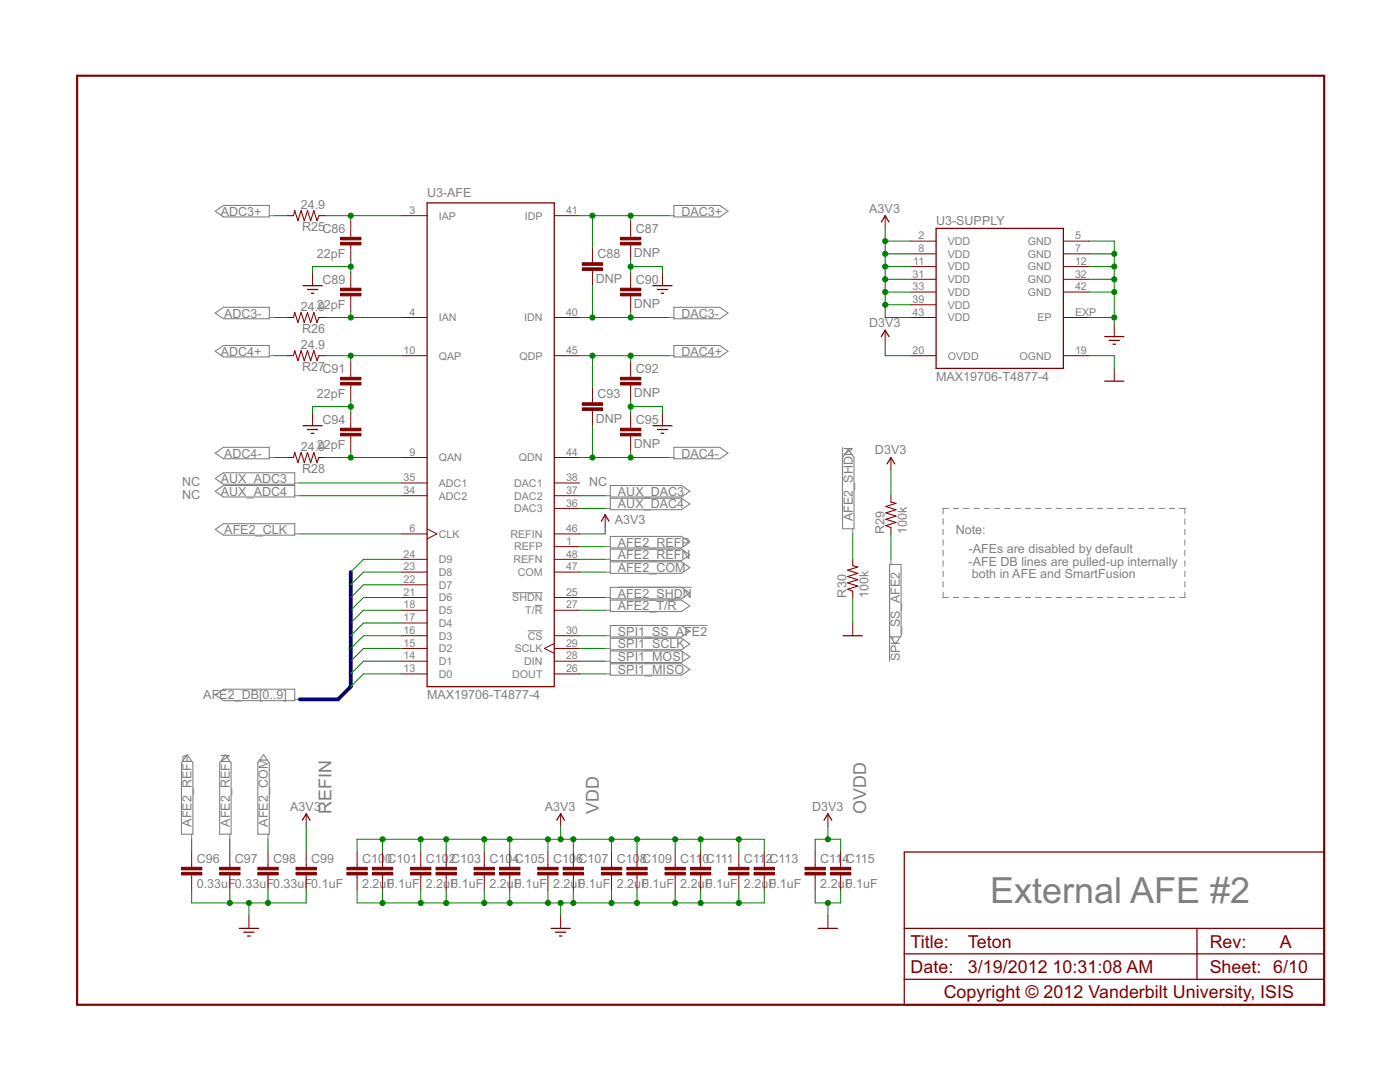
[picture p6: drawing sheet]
<svg xmlns="http://www.w3.org/2000/svg" width="279mm" height="216mm" viewBox="0 0 279 216" stroke-linecap="round" stroke-linejoin="round" font-family="sans-serif">
<g fill="none" stroke="#808080" stroke-width=".21">
<path d="M42.9 42.1l1.7-1.1h9.1v2.3h-9.1zM134.5 41h9.1l1.7 1.1-1.7 1.2h-9.1zM42.9 62.5l1.7-1.2h9.1v2.3h-9.1zM42.9 70.1l1.7-1.2h9.1v2.3h-9.1zM134.5 61.3h9.1l1.7 1.2-1.7 1.1h-9.1zM134.5 68.9h9.1l1.7 1.2-1.7 1.1h-9.1zM42.9 90.4l1.7-1.1h9.1v2.2h-9.1zM42.9 98l1.7-1.1h14.2v2.3h-14.2zM42.9 95.5l1.7-1.2h14.2v2.3h-14.2zM121.8 96.9h14.2l1.7 1.1-1.7 1.2h-14.2zM121.8 99.4h14.2l1.7 1.2-1.7 1.1h-14.2zM134.5 89.3h9.1l1.7 1.1-1.7 1.1h-9.1z"/>
<path d="M169.3 89.6l1.1 1.7v14.2h-2.3v-14.2zM42.9 105.6l1.7-1.1h14.2v2.3h-14.2zM121.8 107h14.2l1.7 1.2-1.7 1.1h-14.2zM121.8 109.6h14.2l1.7 1.1-1.7 1.2h-14.2zM121.8 112.1h14.2l1.7 1.2-1.7 1.1h-14.2zM121.8 117.2h14.2l1.7 1.1-1.7 1.2h-14.2zM121.8 119.7h14.2l1.7 1.2-1.7 1.1h-14.2zM177.5 112.6h2.3v14.3l-1.1 1.6-1.2-1.6zM42.9 138.7l1.7-1.2h14.2v2.3h-14.2zM121.8 124.8h14.2l1.7 1.2-1.7 1.1h-14.2zM121.8 127.4h14.2l1.7 1.1-1.7 1.1h-14.2zM121.8 129.9h14.2l1.7 1.1-1.7 1.2h-14.2z"/>
<path d="M121.8 132.4h14.2l1.7 1.2-1.7 1.1h-14.2zM37.4 150.6l1.1 1.6v14.3h-2.3v-14.3zM45 150.6l1.1 1.6v14.3h-2.3v-14.3zM52.6 150.6l1.1 1.6v14.3h-2.2v-14.3z"/>
</g>
<g fill="none" stroke="#808080" stroke-width=".2">
<path d="M53.7 43h1.1M133.5 43h1M53.7 63.4h1.1M53.7 71h1.1M133.5 63.4h1M133.5 71h1M53.7 91.3h1.1M58.8 98.9h1M58.8 96.4h1M120.8 98.9h1M133.5 91.3h1M168.1 89.3v14.7"/>
<path d="M58.8 106.5h1M102.2 118.3h6.1M120.8 101.5h1M120.8 109.1h1M120.8 111.6h1M120.8 114.2h1M120.8 119.2h1M123.3 117.2h14.7M133.2 119.7h1.8M170.2 105.5v1M177.5 114.2v17.8M177.8 111.6v1"/>
<path d="M188.2 118.1v1.1h1.1M188.2 103.5v1.1M188.2 105.6v1.1M188.2 107.7v1.1M188.2 109.8v1.1M188.2 111.9v1.1M188.2 114v1.1M188.2 116.1v1M189.3 101.5h-1.1v1M190.3 101.5h1M190.3 119.2h1M192.3 101.5h1.1"/>
<path d="M192.3 119.2h1.1M194.4 101.5h1M194.4 119.2h1M196.4 101.5h1.1M196.4 119.2h1.1M198.5 101.5h1M198.5 119.2h1M200.5 101.5h1.1M200.5 119.2h1.1M202.6 101.5h1M202.6 119.2h1M204.6 101.5h1.1"/>
<path d="M204.6 119.2h1.1M206.7 101.5h1M206.7 119.2h1M208.7 101.5h1.1M208.7 119.2h1.1M210.8 101.5h1M210.8 119.2h1M212.8 101.5h1.1M212.8 119.2h1.1M214.9 101.5h1M214.9 119.2h1M216.9 101.5h1.1"/>
<path d="M216.9 119.2h1.1M219 101.5h1M219 119.2h1M221 101.5h1.1M221 119.2h1.1M223.1 101.5h1.1M223.1 119.2h1.1M225.1 101.5h1.1M225.1 119.2h1.1M227.2 101.5h1.1M227.2 119.2h1.1M229.3 101.5h1"/>
<path d="M229.3 119.2h1M231.3 101.5h1.1M231.3 119.2h1.1M233.4 101.5h1M233.4 119.2h1M235.4 101.5h1.1v1M236.5 118.1v1.1h-1.1M236.5 103.5v1.1M236.5 105.6v1.1M236.5 107.7v1.1M236.5 109.8v1.1M236.5 111.9v1.1"/>
<path d="M236.5 114v1.1M236.5 116.1v1M58.8 139.6h1M105.3 125.9h3M106.7 120.8h1.6M120.8 126.9h1M120.8 129.4h1M120.8 131.9h1M120.8 134.5h1M120.8 121.8h1M123.3 124.8h17.9M38.2 166.5v1"/>
<path d="M45.9 166.5v1M53.5 166.5v1"/>
</g>
<path d="M15.4 15.1h248.9v185.4h-248.9z" fill="none" stroke="#800000" stroke-width=".42"/>
<g fill="none" stroke="#800000" stroke-width=".25">
<path d="M60.5 57h3.8M61.4 57.8h2M62.1 58.5h.5M85.2 40.5h25.4v96.5h-25.4zM130.3 57h3.8M131.2 57.8h2M132 58.5h.5M175.9 44.3l.8-1.3 .7 1.3M186.8 45.6h25.4v27.9h-25.4zM175.9 67.2l.8-1.3 .7 1.3M220.5 67.2h3.8M220.5 76.1h3.8"/>
<path d="M221.4 67.9h2M222.1 68.7h.5M60.5 84.9h3.8M61.4 85.7h2M62.1 86.5h.5M130.3 84.9h3.8M131.2 85.7h2M132 86.5h.5M177 92.6l.8-1.3 .8 1.3M120 104l.8-1.3 .7 1.3M168.3 126.9h3.8M60.3 163.7l.8-1.3 .8 1.3"/>
<path d="M111.1 163.7l.8-1.3 .7 1.3M164.5 163.7l.7-1.3 .8 1.3M180.5 170h83.8v30.5h-83.8zM47.8 185.3h3.8M48.7 186h2M49.4 186.8h.5M110 185.3h3.8M110.9 186h2M111.6 186.8h.5M163.3 185.3h3.8M180.5 195.4h83.8M180.5 190.3h83.8"/>
<path d="M180.5 185.3h83.8M238.9 185.3v10.1"/>
</g>
<g fill="none" stroke="#800000" stroke-width=".2">
<path d="M62.4 54.5v2.5M70 44.3v3M70 48.9v3M70 54.5v3M70 59v3.1M80.2 43h5M110.6 43h5.1M118.2 49.4v3M118.2 54v3M125.9 44.3v3M125.9 48.9v3M125.9 54.5v3"/>
<path d="M125.9 59v3.1M132.2 54.5v2.5M176.7 43v2.6M181.7 48.1h5.1M181.7 50.7h5.1M181.7 53.2h5.1M181.7 58.3h5.1M181.7 55.7h5.1M212.2 48.1h5.1M212.2 50.7h5.1M212.2 53.2h5.1M212.2 58.3h5.1"/>
<path d="M212.2 55.7h5.1M70 72.2v3.1M70 76.8v3.1M80.2 63.4h5M80.2 71h5M110.6 63.4h5.1M110.6 71h5.1M118.2 77.3v3.1M125.9 72.2v3.1M125.9 76.8v3.1M176.7 65.9v2.5M181.7 63.4h5.1"/>
<path d="M181.7 71h5.1M181.7 60.8h5.1M212.2 63.4h5.1M212.2 71h5.1M222.4 64.6v2.6M222.4 73.5v2.6M62.4 82.4v2.5M70 82.4v3M70 87v3M80.2 91.3h5M80.2 98.9h5M80.2 96.4h5"/>
<path d="M110.6 91.3h5.1M110.6 98.9h5.1M110.6 96.4h5.1M118.2 81.9v3M125.9 82.4v3M125.9 87v3M132.2 82.4v2.5M177.8 91.3v2.5M80.2 106.5h5M80.2 119.2h5M80.2 116.7h5M80.2 114.2h5"/>
<path d="M80.2 111.6h5M85.2 105.5l2 1-2 1M110.6 109.1h5.1M110.6 106.5h5.1M110.6 119.2h5.1M110.6 114.2h5.1M110.6 111.6h5.1M110.6 101.5h5.1M120.8 102.7v2.6M80.2 134.5h5M80.2 131.9h5M80.2 129.4h5"/>
<path d="M80.2 126.9h5M80.2 124.3h5M80.2 121.8h5M110.6 134.5h5.1M110.6 131.9h5.1M110.6 129.4h5.1M110.6 126.9h5.1M110.6 121.8h5.1M110.6 128.4l-2 1 2 1M170.2 124.3v2.6M38.2 170v3.1M38.2 174.6v3"/>
<path d="M45.9 170v3.1M45.9 174.6v3M53.5 170v3.1M53.5 174.6v3M61.1 162.4v2.5M61.1 170v3.1M61.1 174.6v3M71.3 170v3.1M71.3 174.6v3M76.3 170v3.1M76.3 174.6v3M84 170v3.1"/>
<path d="M84 174.6v3M89 170v3.1M89 174.6v3M96.6 170v3.1M96.6 174.6v3M101.7 170v3.1M101.7 174.6v3M109.3 170v3.1M109.3 174.6v3M111.9 162.4v2.5M114.4 170v3.1M114.4 174.6v3"/>
<path d="M122 170v3.1M122 174.6v3M127.1 170v3.1M127.1 174.6v3M134.7 170v3.1M134.7 174.6v3M139.8 170v3.1M139.8 174.6v3M147.4 170v3.1M147.4 174.6v3M152.5 170v3.1M152.5 174.6v3"/>
<path d="M162.7 170v3.1M162.7 174.6v3M165.2 162.4v2.5M167.8 170v3.1M167.8 174.6v3M49.7 182.7v2.6M111.9 182.7v2.6M165.2 182.7v2.6"/>
</g>
<g fill="#800000" stroke="#800000" stroke-width=".2">
<path d="M36.2 174.1h4.1v.5h-4.1z"/>
<path d="M36.2 173.1h4.1v.5h-4.1z"/>
<path d="M69.2 174.1h4.1v.5h-4.1z"/>
<path d="M69.2 173.1h4.1v.5h-4.1z"/>
<path d="M74.3 174.1h4.1v.5h-4.1z"/>
<path d="M74.3 173.1h4.1v.5h-4.1z"/>
<path d="M81.9 174.1h4.1v.5h-4.1z"/>
<path d="M81.9 173.1h4.1v.5h-4.1z"/>
<path d="M87 174.1h4.1v.5h-4.1z"/>
<path d="M87 173.1h4.1v.5h-4.1z"/>
<path d="M94.6 174.1h4.1v.5h-4.1z"/>
<path d="M94.6 173.1h4.1v.5h-4.1z"/>
<path d="M99.7 174.1h4.1v.5h-4.1z"/>
<path d="M99.7 173.1h4.1v.5h-4.1z"/>
<path d="M107.3 174.1h4.1v.5h-4.1z"/>
<path d="M107.3 173.1h4.1v.5h-4.1z"/>
<path d="M112.4 174.1h4.1v.5h-4.1z"/>
<path d="M112.4 173.1h4.1v.5h-4.1z"/>
<path d="M120 174.1h4.1v.5h-4.1z"/>
<path d="M120 173.1h4.1v.5h-4.1z"/>
<path d="M125.1 174.1h4.1v.5h-4.1z"/>
<path d="M125.1 173.1h4.1v.5h-4.1z"/>
<path d="M132.7 174.1h4.1v.5h-4.1z"/>
<path d="M132.7 173.1h4.1v.5h-4.1z"/>
<path d="M137.8 174.1h4.1v.5h-4.1z"/>
<path d="M137.8 173.1h4.1v.5h-4.1z"/>
<path d="M145.4 174.1h4.1v.5h-4.1z"/>
<path d="M145.4 173.1h4.1v.5h-4.1z"/>
<path d="M150.5 174.1h4.1v.5h-4.1z"/>
<path d="M150.5 173.1h4.1v.5h-4.1z"/>
<path d="M160.7 174.1h4v.5h-4z"/>
<path d="M160.7 173.1h4v.5h-4z"/>
<path d="M165.7 174.1h4.1v.5h-4.1z"/>
<path d="M165.7 173.1h4.1v.5h-4.1z"/>
<path d="M43.8 174.1h4.1v.5h-4.1z"/>
<path d="M43.8 173.1h4.1v.5h-4.1z"/>
<path d="M51.5 174.1h4v.5h-4z"/>
<path d="M51.5 173.1h4v.5h-4z"/>
<path d="M59.1 174.1h4v.5h-4z"/>
<path d="M59.1 173.1h4v.5h-4z"/>
<path d="M116.2 53.4h4.1v.6h-4.1z"/>
<path d="M116.2 52.4h4.1v.5h-4.1z"/>
<path d="M123.8 48.4h4.1v.5h-4.1z"/>
<path d="M123.8 47.3h4.1v.6h-4.1z"/>
<path d="M123.8 58.5h4.1v.5h-4.1z"/>
<path d="M123.8 57.5h4.1v.5h-4.1z"/>
<path d="M116.2 81.4h4.1v.5h-4.1z"/>
<path d="M116.2 80.4h4.1v.5h-4.1z"/>
<path d="M123.8 76.3h4.1v.5h-4.1z"/>
<path d="M123.8 75.3h4.1v.5h-4.1z"/>
<path d="M123.8 86.5h4.1v.5h-4.1z"/>
<path d="M123.8 85.4h4.1v.6h-4.1z"/>
<path d="M68 76.3h4v.5h-4z"/>
<path d="M68 75.3h4v.5h-4z"/>
<path d="M68 86.5h4v.5h-4z"/>
<path d="M68 85.4h4v.6h-4z"/>
<path d="M68 48.4h4v.5h-4z"/>
<path d="M68 47.3h4v.6h-4z"/>
<path d="M68 58.5h4v.5h-4z"/>
<path d="M68 57.5h4v.5h-4z"/>
</g>
<path d="M57.3 43h1.3l.2-1 .7 2 .6-2 .6 2 .7-2 .6 2 .6-2 .7 2 .3-1h1.3M57.3 71h1.3l.2-1 .7 2 .6-2 .6 2 .7-2 .6 2 .6-2 .7 2 .3-1h1.3M57.3 63.4h1.3l.2-1.1 .7 2.1 .6-2.1 .6 2.1 .7-2.1 .6 2.1 .6-2.1 .7 2.1 .3-1h1.3M57.3 91.3h1.3l.2-1 .7 2 .6-2 .6 2 .7-2 .6 2 .6-2 .7 2 .3-1h1.3M177.8 98.9v1.3l1 .2-2 .7 2 .6-2 .6 2 .7-2 .6 2 .6-2 .7 1 .4v1.2M170.2 111.6v1.3l1 .2-2 .7 2 .6-2 .6 2 .7-2 .6 2 .6-2 .7 1 .4v1.2" fill="none" stroke="#800000" stroke-width=".21"/>
<path d="M70 114.2v22.8l-2.5 2.6h-7.7" fill="none" stroke="#000080" stroke-width=".76"/>
<g fill="none" stroke="#008000" stroke-width=".2">
<path d="M54.8 43h2.5M64.9 43h15.3M70 53.2h-7.6v1.3M70 43v1.3M70 51.9v2.6M115.7 43h17.8M118.2 43v6.4M118.2 57v6.4M125.9 53.2h6.3v1.3M125.9 43v1.3M125.9 51.9v2.6M176.7 45.6v17.8h5"/>
<path d="M176.7 58.3h5M176.7 55.7h5M176.7 53.2h5M176.7 50.7h5M176.7 48.1h5M217.3 58.3h5.1M217.3 55.7h5.1M217.3 53.2h5.1M217.3 50.7h5.1M217.3 48.1h5.1v16.5M54.8 63.4h2.5M54.8 71h2.5"/>
<path d="M64.9 63.4h15.3M64.9 71h15.3M70 62.1v1.3M70 71v1.2M70 79.9v2.5M115.7 63.4h17.8M115.7 71h17.8M118.2 71v6.3M125.9 62.1v1.3M125.9 71v1.2M125.9 79.9v2.5M176.7 68.4v2.6h5"/>
<path d="M176.7 60.8h5M217.3 63.4h5.1M217.3 71h5.1v2.5M54.8 91.3h2.5M59.8 98.9h20.4M59.8 96.4h20.4M64.9 91.3h15.3M70 81.1h-7.6v1.3M70 90v1.3M115.7 91.3h17.8M115.7 98.9h5.1M118.2 84.9v6.4"/>
<path d="M125.9 81.1h6.3v1.3M125.9 90v1.3M177.8 93.8v5.1M59.8 106.5h20.4M80.2 119.2h-7.7l-2.5 2.6M80.2 111.6h-7.7l-2.5 2.6M80.2 114.2h-7.7l-2.5 2.5M80.2 116.7h-7.7l-2.5 2.5M115.7 119.2h5.1M115.7 111.6h5.1M115.7 114.2h5.1M115.7 109.1h5.1"/>
<path d="M115.7 101.5h5.1M120.8 105.3v1.2h-5.1M170.2 106.5v5.1M170.2 119.2v5.1M177.8 106.5v5.1M80.2 126.9h-7.7l-2.5 2.5M80.2 134.5h-7.7l-2.5 2.5M80.2 129.4h-7.7l-2.5 2.5M80.2 124.3h-7.7l-2.5 2.6M80.2 121.8h-7.7l-2.5 2.5M80.2 131.9h-7.7l-2.5 2.6M115.7 126.9h5.1"/>
<path d="M115.7 134.5h5.1M115.7 129.4h5.1M115.7 121.8h5.1M115.7 131.9h5.1M38.2 177.6v2.6h22.9v-2.6M38.2 167.5v2.5M45.9 167.5v2.5M45.9 177.6v2.6M53.5 167.5v2.5M53.5 177.6v2.6M61.1 164.9v5.1M71.3 170v-2.5h81.2v2.5"/>
<path d="M71.3 177.6v2.6h81.2v-2.6M76.3 167.5v2.5M76.3 177.6v2.6M84 167.5v2.5M84 177.6v2.6M89 167.5v2.5M89 177.6v2.6M96.6 167.5v2.5M96.6 177.6v2.6M101.7 167.5v2.5M101.7 177.6v2.6M109.3 167.5v2.5"/>
<path d="M109.3 177.6v2.6M111.9 164.9v2.6M114.4 167.5v2.5M114.4 177.6v2.6M122 167.5v2.5M122 177.6v2.6M127.1 167.5v2.5M127.1 177.6v2.6M134.7 167.5v2.5M134.7 177.6v2.6M139.8 167.5v2.5M139.8 177.6v2.6"/>
<path d="M147.4 167.5v2.5M147.4 177.6v2.6M162.7 170v-2.5h5.1v2.5M162.7 177.6v2.6h5.1v-2.6M165.2 164.9v2.6M49.7 180.2v2.5M111.9 180.2v2.5M165.2 180.2v2.5"/>
</g>
<g fill="#008000" stroke="#008000" stroke-width=".2">
<circle cx="76.3" cy="167.5" r=".51"/>
<circle cx="84" cy="167.5" r=".51"/>
<circle cx="89" cy="167.5" r=".51"/>
<circle cx="96.6" cy="167.5" r=".51"/>
<circle cx="101.7" cy="167.5" r=".51"/>
<circle cx="109.3" cy="167.5" r=".51"/>
<circle cx="111.9" cy="167.5" r=".51"/>
<circle cx="114.4" cy="167.5" r=".51"/>
<circle cx="122" cy="167.5" r=".51"/>
<circle cx="127.1" cy="167.5" r=".51"/>
<circle cx="134.7" cy="167.5" r=".51"/>
<circle cx="139.8" cy="167.5" r=".51"/>
<circle cx="147.4" cy="167.5" r=".51"/>
<circle cx="176.7" cy="60.8" r=".51"/>
<circle cx="176.7" cy="58.3" r=".51"/>
<circle cx="176.7" cy="55.7" r=".51"/>
<circle cx="176.7" cy="53.2" r=".51"/>
<circle cx="176.7" cy="50.7" r=".51"/>
<circle cx="176.7" cy="48.1" r=".51"/>
<circle cx="76.3" cy="180.2" r=".51"/>
<circle cx="84" cy="180.2" r=".51"/>
<circle cx="89" cy="180.2" r=".51"/>
<circle cx="96.6" cy="180.2" r=".51"/>
<circle cx="101.7" cy="180.2" r=".51"/>
<circle cx="109.3" cy="180.2" r=".51"/>
<circle cx="111.9" cy="180.2" r=".51"/>
<circle cx="114.4" cy="180.2" r=".51"/>
<circle cx="122" cy="180.2" r=".51"/>
<circle cx="127.1" cy="180.2" r=".51"/>
<circle cx="134.7" cy="180.2" r=".51"/>
<circle cx="139.8" cy="180.2" r=".51"/>
<circle cx="147.4" cy="180.2" r=".51"/>
<circle cx="45.9" cy="180.2" r=".51"/>
<circle cx="49.7" cy="180.2" r=".51"/>
<circle cx="53.5" cy="180.2" r=".51"/>
<circle cx="125.9" cy="53.2" r=".51"/>
<circle cx="125.9" cy="81.1" r=".51"/>
<circle cx="70" cy="81.1" r=".51"/>
<circle cx="70" cy="53.2" r=".51"/>
<circle cx="222.4" cy="58.3" r=".51"/>
<circle cx="222.4" cy="55.7" r=".51"/>
<circle cx="222.4" cy="53.2" r=".51"/>
<circle cx="222.4" cy="50.7" r=".51"/>
<circle cx="222.4" cy="63.4" r=".51"/>
<circle cx="165.2" cy="180.2" r=".51"/>
<circle cx="165.2" cy="167.5" r=".51"/>
<circle cx="118.2" cy="43" r=".51"/>
<circle cx="125.9" cy="43" r=".51"/>
<circle cx="118.2" cy="63.4" r=".51"/>
<circle cx="125.9" cy="63.4" r=".51"/>
<circle cx="70" cy="71" r=".51"/>
<circle cx="70" cy="91.3" r=".51"/>
<circle cx="70" cy="43" r=".51"/>
<circle cx="70" cy="63.4" r=".51"/>
<circle cx="125.9" cy="71" r=".51"/>
<circle cx="118.2" cy="71" r=".51"/>
<circle cx="118.2" cy="91.3" r=".51"/>
<circle cx="125.9" cy="91.3" r=".51"/>
</g>
<text font-size="8" fill="#808080" x="197.6" y="180.2">External AFE #2</text>
<g font-size="4" fill="#808080">
<text x="66.2" y="162.4" transform="rotate(-90 66.2 162.4)">REFIN</text>
<text x="119.5" y="162.4" transform="rotate(-90 119.5 162.4)">VDD</text>
<text x="172.8" y="162.4" transform="rotate(-90 172.8 162.4)">OVDD</text>
</g>
<g font-size="4" fill="#800000">
<text x="181.7" y="189.1">Title:</text>
<text x="193.2" y="189.1">Teton</text>
<text x="241.4" y="189.1">Rev:</text>
<text x="255.4" y="189.1">A</text>
<text x="181.7" y="194.1">Date:</text>
<text x="193.2" y="194.1">3/19/2012</text>
<text x="210.1" y="194.1">10:31:08 AM</text>
<text x="241.4" y="194.1">Sheet: 6/10</text>
<text x="188.3" y="199.2">Copyright © 2012 Vanderbilt University, ISIS</text>
</g>
<g font-size="2.8" fill="#808080">
<text x="60" y="41.6">24.9</text>
<text x="85.2" y="39.2">U3-AFE</text>
<text x="44.1" y="43">ADC3+</text>
<text x="60.3" y="46.1">R25C86</text>
<text x="126.9" y="46.5">C87</text>
<text x="136" y="43">DAC3+</text>
<text x="173.5" y="42.4">A3V3</text>
<text x="186.8" y="44.9">U3-SUPPLY</text>
<text x="63.3" y="51.5">22pF</text>
<text x="119.3" y="51.5">C88</text>
<text x="126.5" y="51.3">DNP</text>
<text x="64.4" y="56.6">C89</text>
<text x="118.9" y="56.4">DNP</text>
<text x="126.9" y="56.6">C90</text>
<text x="44.7" y="63.4">ADC3-</text>
<text x="60" y="62">24.292pF</text>
<text x="126.5" y="61.5">DNP</text>
<text x="136" y="63.4">DAC3-</text>
<text x="173.5" y="65.3">D3V3</text>
<text x="44.1" y="71">ADC4+</text>
<text x="60" y="69.6">24.9</text>
<text x="60.3" y="66.4">R26</text>
<text x="136" y="71">DAC4+</text>
<text x="60.3" y="74">R27C91</text>
<text x="126.9" y="74.4">C92</text>
<text x="186.8" y="76.1">MAX19706-T4877-4</text>
<text x="63.3" y="79.5">22pF</text>
<text x="119.3" y="79.5">C93</text>
<text x="126.5" y="79.2">DNP</text>
<text x="60" y="89.9">24.292pF</text>
<text x="64.4" y="84.6">C94</text>
<text x="118.9" y="84.3">DNP</text>
<text x="126.5" y="89.4">DNP</text>
<text x="126.9" y="84.6">C95</text>
<text x="44.7" y="91.3">ADC4-</text>
<text x="60.3" y="94.3">R28</text>
<text x="136" y="91.3">DAC4-</text>
<text x="174.6" y="90.7">D3V3</text>
<text x="36.3" y="99.5">NC</text>
<text x="36.3" y="97">NC</text>
<text x="44.1" y="96.4">AUX_ADC3</text>
<text x="44.1" y="98.9">AUX_ADC4</text>
<text x="117.6" y="97">NC</text>
<text x="123.3" y="98.9">AUX_DAC3</text>
<text x="123.3" y="101.4">AUX_DAC4</text>
<text x="44.8" y="106.5">AFE2_CLK</text>
<text x="122.7" y="104.6">A3V3</text>
<text x="170.2" y="104" transform="rotate(-90 170.2 104)">AFE2_SHDN</text>
<text x="176.5" y="106.5" transform="rotate(-90 176.5 106.5)">R29</text>
<text x="181" y="106.5" transform="rotate(-90 181 106.5)">100k</text>
<text x="190.8" y="106.5">Note:</text>
<text x="123.3" y="111.6">AFE2_REFN</text>
<text x="123.3" y="109.1">AFE2_REFP</text>
<text x="193.3" y="112.9">-AFE DB lines are pulled-up internally</text>
<text x="193.3" y="110.3">-AFEs are disabled by default</text>
<text x="123.3" y="119.2">AFE2_SHDN</text>
<text x="123.3" y="114.1">AFE2_COM</text>
<text x="168.9" y="119.2" transform="rotate(-90 168.9 119.2)">R30</text>
<text x="173.4" y="119.2" transform="rotate(-90 173.4 119.2)">100k</text>
<text x="193.9" y="115.4">both in AFE and SmartFusion</text>
<text x="123.3" y="121.8">AFE2_T/R</text>
<text x="123.3" y="126.8">SPI1_SS_AFE2</text>
<text x="123.3" y="129.4">SPI1_SCLK</text>
<text x="123.3" y="131.9">SPI1_MOSI</text>
<text x="179.6" y="132" transform="rotate(-90 179.6 132)">SPI1_SS_AFE2</text>
<text x="123.3" y="134.5">SPI1_MISO</text>
<text x="40.6" y="139.5">AFE2_DB[0..9]</text>
<text x="85.2" y="139.5">MAX19706-T4877-4</text>
<text x="57.9" y="161.8">A3V3</text>
<text x="108.7" y="161.8">A3V3</text>
<text x="162.1" y="161.8">D3V3</text>
<text x="38.2" y="164.9" transform="rotate(-90 38.2 164.9)">AFE2_REFP</text>
<text x="45.9" y="164.9" transform="rotate(-90 45.9 164.9)">AFE2_REFN</text>
<text x="53.5" y="164.9" transform="rotate(-90 53.5 164.9)">AFE2_COM</text>
<text x="39.3" y="172.2">C96</text>
<text x="46.9" y="172.2">C97</text>
<text x="54.5" y="172.2">C98</text>
<text x="62.1" y="172.2">C99</text>
<text x="72.3" y="172.2">C10</text>
<text x="76.9" y="172.2">0C101</text>
<text x="85" y="172.2">C10</text>
<text x="89.6" y="172.2">2C103</text>
<text x="97.7" y="172.2">C10</text>
<text x="102.3" y="172.2">4C105</text>
<text x="110.4" y="172.2">C10</text>
<text x="115" y="172.2">6C107</text>
<text x="123.1" y="172.2">C10</text>
<text x="127.7" y="172.2">8C109</text>
<text x="135.8" y="172.2">C11</text>
<text x="140.2" y="172.2">0C111</text>
<text x="148.5" y="172.2">C11</text>
<text x="152.9" y="172.2">2C113</text>
<text x="163.7" y="172.2">C11</text>
<text x="168.1" y="172.2">4C115</text>
<text x="39.3" y="177.3">0.33uF0.33uF0.33uF0.1uF</text>
<text x="72.3" y="177.3">2.2u</text>
<text x="77.2" y="177.3">F</text>
<text x="77.4" y="177.3">0.1uF</text>
<text x="85" y="177.3">2.2u</text>
<text x="89.9" y="177.3">F</text>
<text x="90.1" y="177.3">0.1uF</text>
<text x="97.7" y="177.3">2.2u</text>
<text x="102.6" y="177.3">F</text>
<text x="102.8" y="177.3">0.1uF</text>
<text x="110.4" y="177.3">2.2u</text>
<text x="115.3" y="177.3">F</text>
<text x="115.5" y="177.3">0.1uF</text>
<text x="123.1" y="177.3">2.2u</text>
<text x="128" y="177.3">F</text>
<text x="128.1" y="177.3">0.1uF</text>
<text x="135.8" y="177.3">2.2u</text>
<text x="140.7" y="177.3">F</text>
<text x="140.8" y="177.3">0.1uF</text>
<text x="148.5" y="177.3">2.2u</text>
<text x="153.4" y="177.3">F</text>
<text x="153.5" y="177.3">0.1uF</text>
<text x="163.7" y="177.3">2.2u</text>
<text x="168.6" y="177.3">F</text>
<text x="168.8" y="177.3">0.1uF</text>
</g>
<g font-size="2.4" fill="#808080">
<text x="81.7" y="42.7">3</text>
<text x="87.6" y="43.8">IAP</text>
<text x="104.7" y="43.8">IDP</text>
<text x="113" y="42.7">41</text>
<text x="183.3" y="47.8">2</text>
<text x="214.5" y="47.8">5</text>
<text x="182.3" y="52.8">11</text>
<text x="183.3" y="50.3">8</text>
<text x="189.2" y="48.9">VDD</text>
<text x="189.2" y="51.4">VDD</text>
<text x="189.2" y="54">VDD</text>
<text x="205.1" y="48.9">GND</text>
<text x="205.1" y="51.4">GND</text>
<text x="205.1" y="54">GND</text>
<text x="214.5" y="50.3">7</text>
<text x="214.5" y="52.8">12</text>
<text x="182.1" y="55.4">31</text>
<text x="182.1" y="57.9">33</text>
<text x="189.2" y="56.5">VDD</text>
<text x="189.2" y="59">VDD</text>
<text x="205.1" y="59">GND</text>
<text x="205.1" y="56.5">GND</text>
<text x="214.5" y="57.9">42</text>
<text x="214.5" y="55.4">32</text>
<text x="81.7" y="63">4</text>
<text x="87.6" y="64.1">IAN</text>
<text x="104.6" y="64.1">IDN</text>
<text x="113" y="63">40</text>
<text x="182.1" y="63">43</text>
<text x="182.1" y="60.5">39</text>
<text x="189.2" y="64.1">VDD</text>
<text x="189.2" y="61.6">VDD</text>
<text x="207" y="64.1">EP</text>
<text x="214.5" y="63">EXP</text>
<text x="80.5" y="70.6">10</text>
<text x="87.6" y="71.7">QAP</text>
<text x="103.7" y="71.7">QDP</text>
<text x="113" y="70.6">45</text>
<text x="182.1" y="70.6">20</text>
<text x="189.2" y="71.7">OVDD</text>
<text x="203.4" y="71.7">OGND</text>
<text x="214.5" y="70.6">19</text>
<text x="81.7" y="90.9">9</text>
<text x="87.6" y="92.1">QAN</text>
<text x="103.5" y="92.1">QDN</text>
<text x="113" y="90.9">44</text>
<text x="80.5" y="98.6">34</text>
<text x="80.5" y="96">35</text>
<text x="87.6" y="99.7">ADC2</text>
<text x="87.6" y="97.1">ADC1</text>
<text x="102.6" y="99.7">DAC2</text>
<text x="102.6" y="97.1">DAC1</text>
<text x="113" y="101.1">36</text>
<text x="113" y="98.6">37</text>
<text x="113" y="96">38</text>
<text x="81.7" y="106.2">6</text>
<text x="87.6" y="107.3">CLK</text>
<text x="101.9" y="107.3">REFIN</text>
<text x="102.6" y="102.2">DAC3</text>
<text x="113" y="106.2">46</text>
<text x="80.5" y="113.8">23</text>
<text x="80.5" y="111.3">24</text>
<text x="87.6" y="112.4">D9</text>
<text x="102.5" y="112.4">REFN</text>
<text x="102.6" y="109.8">REFP</text>
<text x="113" y="108.7">1</text>
<text x="113" y="113.8">47</text>
<text x="113" y="111.3">48</text>
<text x="80.5" y="118.9">21</text>
<text x="80.5" y="116.3">22</text>
<text x="87.6" y="120">D6</text>
<text x="87.6" y="117.4">D7</text>
<text x="87.6" y="114.9">D8</text>
<text x="102.2" y="120">SHDN</text>
<text x="103.3" y="114.9">COM</text>
<text x="113" y="118.9">25</text>
<text x="80.5" y="123.9">17</text>
<text x="80.5" y="121.4">18</text>
<text x="87.6" y="125.1">D4</text>
<text x="87.6" y="122.5">D5</text>
<text x="104.8" y="122.5">T/R</text>
<text x="113" y="121.4">27</text>
<text x="80.5" y="131.6">14</text>
<text x="80.5" y="129">15</text>
<text x="80.5" y="126.5">16</text>
<text x="87.6" y="130.1">D2</text>
<text x="87.6" y="127.6">D3</text>
<text x="102.7" y="130.1">SCLK</text>
<text x="105.3" y="127.6">CS</text>
<text x="113" y="131.6">28</text>
<text x="113" y="129">29</text>
<text x="113" y="126.5">30</text>
<text x="80.5" y="134.1">13</text>
<text x="87.6" y="135.2">D0</text>
<text x="87.6" y="132.7">D1</text>
<text x="102.2" y="135.2">DOUT</text>
<text x="104.6" y="132.7">DIN</text>
<text x="113" y="134.1">26</text>
</g>
</svg>
